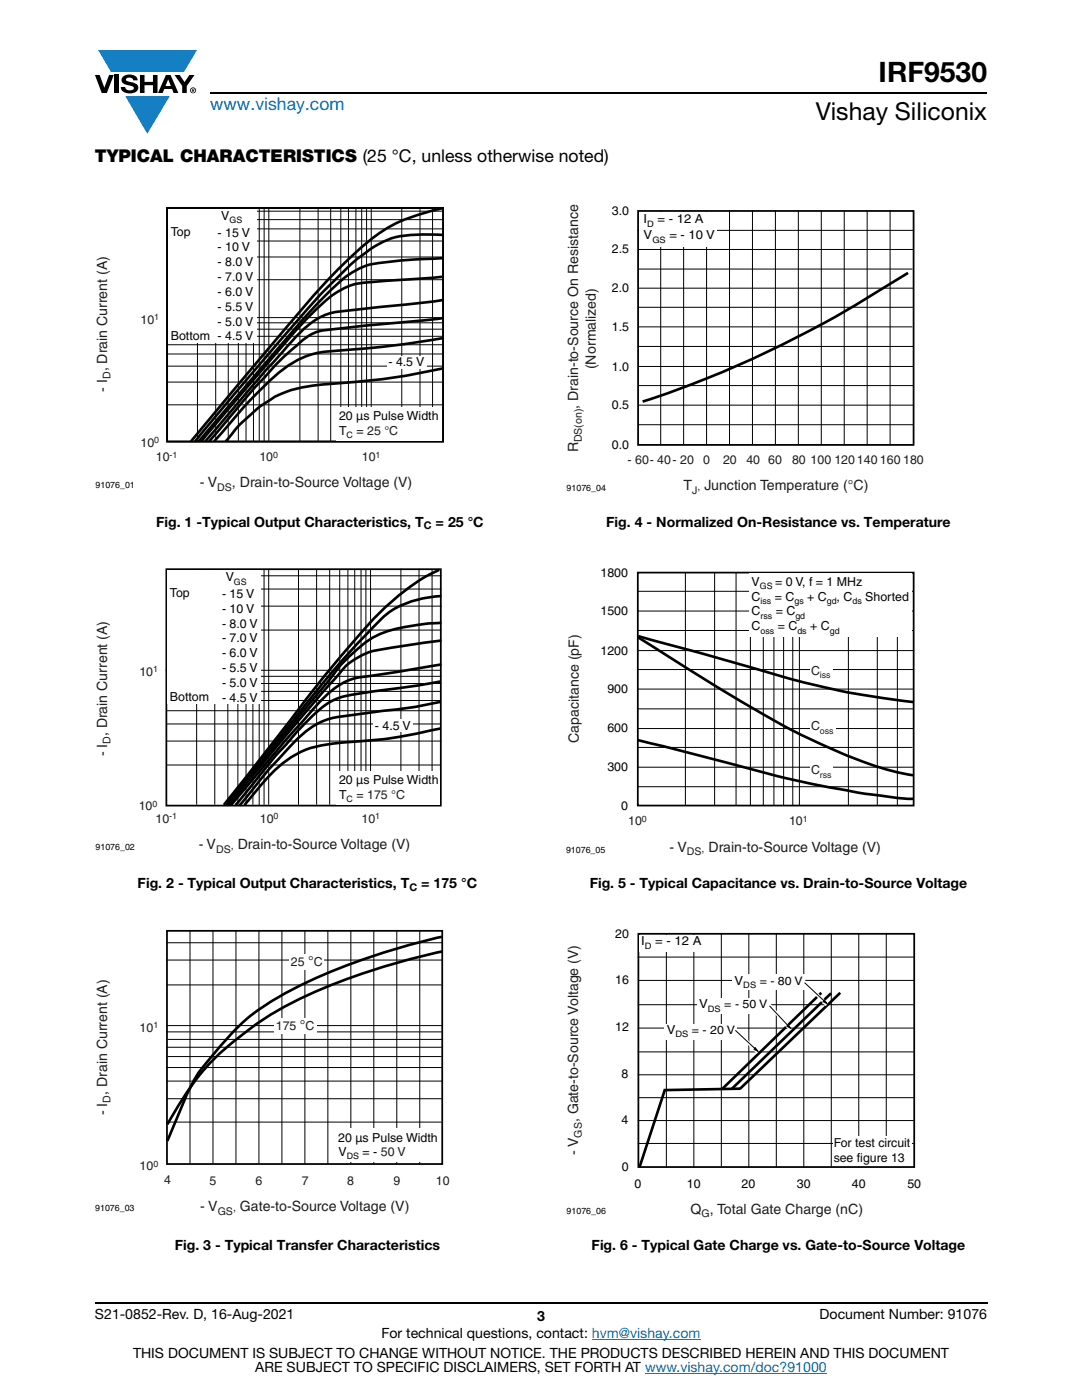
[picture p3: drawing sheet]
<svg xmlns="http://www.w3.org/2000/svg" width="216mm" height="279mm" viewBox="0 0 216 279" stroke-linecap="round" stroke-linejoin="round" font-family="sans-serif">
<g fill="#147fc3">
<path d="M19.6 10h19.7l-2.6 4.3h-1.1h-13.5z"/>
<path d="M25 19.2h8.9l-4.5 7.5z"/>
</g>
<g fill="#000">
<path d="M18.9 15h1l.9 2.5 1-2.5h.9l-1.4 3.6h-1zM22.9 15h.9v3.6h-.9zM24.6 15.3a2.1 2.1 0 0 1 2.8 .3l.1 .4h-.9a.79 .79 0 0 0-.7-.5 .79 .79 0 0 0-.8 .4l.3 .3 1 .2a1.08 1.08 0 0 1 1.2 1 1.08 1.08 0 0 1-1.1 1.2 1.73 1.73 0 0 1-2.4-1.2h.9a.96 .96 0 0 0 .8 .6 .96 .96 0 0 0 .9-.4 1.31 1.31 0 0 0-1.2-.6 1.03 1.03 0 0 1-1.1-.6 1.03 1.03 0 0 1 .2-1.1zM27.9 15h.9v1.3h1.7v-1.3h.9v3.6h-.9v-1.6h-1.7v1.6h-.9zM34.8 15h1.1l.9 1.4 1-1.4h1l-1.5 2.2v1.4h-.9v-1.4z"/>
<path d="M33.6 15.9l.5 1.3h-1.1zM33.1 15l-1.6 3.6h1l.3-.8h1.5l.3 .8h1l-1.6-3.6z"/>
<path d="M38.4 17.8h.2v.2h-.2zM38.3 17.7v.7h.1v-.3l.4 .3-.2-.3 .2-.2-.1-.2z"/>
<path d="M38.1 18a.46 .46 0 0 1 .9 0 .46 .46 0 0 1-.9 0zM37.9 18a.6 .6 0 0 0 1.2 0 .6 .6 0 0 0-1.2 0z"/>
</g>
<path d="M42 18.6h155M18.9 260h178.1" fill="none" stroke="#000" stroke-width=".36"/>
<path d="M118.1 267.3h21.7M128.7 274h36.3" fill="none" stroke="#007ec4" stroke-width=".2"/>
<path d="M33.3 41.5h55.1v46.6h-55.1z" fill="none" stroke="#050504" stroke-width=".35"/>
<g fill="none" stroke="#050504" stroke-width=".2">
<path d="M33.3 48.1h54.9M33.5 42.1h54.9M33.5 45.7h54.9M33.5 51.3h54.7M33.5 55.8h54.9M33.5 43.8h54.9M39.4 41.5v46.6M43 41.5v46.6M45.5 41.5v46.6M47.6 41.5v46.6M49.1 41.5v46.6M50.6 41.5v46.6"/>
<path d="M51.7 41.5v46.6M52.7 41.5v46.6M53.6 41.5v46.6M59.8 41.5v46.6M63.5 41.5v46.6M66 41.5v46.6M68 41.5v46.6M69.5 41.5v46.6M71 41.5v46.6M72.2 41.5v46.6M73.1 41.5v46.6M74.1 41.5v46.6"/>
<path d="M80.2 41.5v46.6M83.8 41.5v46.6M86.3 41.5v46.6M33.3 64.4h55.2M33.3 67.1h55M33.3 70.6h55.1M33.3 76.3h55.2M33.3 68.8h55.1M33.3 65.7h55.1M33.3 63.4h55.2M33.4 73.1h55.1M33.3 80.8h55.1"/>
</g>
<path d="M88.2 41.6a32.5 32.5 0 0 0-17.4 8.9 196.8 196.8 0 0 0-17.4 19.3l-15.3 18.3M88.3 55.2l-12.1 .9a24.5 24.5 0 0 0-6.7 1 26.9 26.9 0 0 0-8.5 6.8l-12 13.8-8.8 10.4M88.3 51.5a95.3 95.3 0 0 0-15 1.4 20.1 20.1 0 0 0-7.9 5.6 188.7 188.7 0 0 0-12.7 14.2l-13.1 15.4M88.3 46.9a33.2 33.2 0 0 0-10.2 .7 29.8 29.8 0 0 0-9.6 6.6l-1.7 1.7a223.3 223.3 0 0 0-14.6 16.4l-13.3 15.9M88.4 59.9l-19.3 2.1a12.5 12.5 0 0 0-9.2 4.4 491.5 491.5 0 0 0-18.9 21.7M88.3 67.5a203.3 203.3 0 0 1-23.3 2.7 18.9 18.9 0 0 0-11.4 6l-.9 .9a156.4 156.4 0 0 0-10 11M88.3 63.5l-5.7 .6a303.5 303.5 0 0 0-18.9 2 15.5 15.5 0 0 0-5.5 3.7 129.6 129.6 0 0 0-11.6 12.6l-4.9 5.7M88.4 73.5a177.6 177.6 0 0 1-25.6 3.4 19.6 19.6 0 0 0-12.2 5.3 31.1 31.1 0 0 0-5.6 5.9" fill="none" stroke="#050504" stroke-width=".53"/>
<path d="M33.4 41.5h55v46.6h-55z" fill="none" stroke="#000" stroke-width=".35"/>
<g fill="#fff">
<path d="M33.6 41.7h17.6v26.7h-17.6z"/>
<path d="M67.1 81.2h21v6.7h-21z"/>
<path d="M77.3 71.1h7.9v2.5h-7.9z"/>
</g>
<path d="M33.2 113.6h54.8v47.2h-54.8z" fill="none" stroke="#000" stroke-width=".35"/>
<g fill="none" stroke="#000" stroke-width=".2">
<path d="M33.3 117.6h54.8M33.3 114.9h54.8M39.2 113.5v47.1M42.9 113.5v47.1M45.5 113.5v47.1M47.5 113.5v47.1M49.1 113.5v47.1M50.5 113.5v47.1M51.7 113.6v47.1M52.7 113.5v47.1M53.6 113.5v47.1M59.6 113.5v47.1"/>
<path d="M63.2 113.5v47.1M65.8 113.5v47.1M67.8 113.5v47.1M69.4 113.5v47.1M70.8 113.5v47.1M72 113.6v47.1M73 113.5v47.1M73.9 113.5v47.1M80 113.5v47.1M83.6 113.5v47.1M86.2 113.5v47.1M33 133.8h54.9"/>
<path d="M33.1 136.4h55M33.1 139.8h54.8M33.1 138h54.9M33.2 135h54.9M33.3 121h54.9M33.3 125.7h54.8M33.1 144.5h54.9M33.1 141.8h54.9M33.1 147.9h55M33.1 152.7h54.9"/>
</g>
<path d="M87.6 113.7a47.8 47.8 0 0 0-15.9 13 340.5 340.5 0 0 0-17.5 21.9l-9.5 12M88.1 119a18.6 18.6 0 0 0-11.9 4.4 223.8 223.8 0 0 0-20.8 24.2l-10.2 13.2M88 136l-4.9 .8-9.3 1.3a29.8 29.8 0 0 0-7.2 1.6 28.7 28.7 0 0 0-7.1 6.1 201 201 0 0 0-12.1 14.4l-.4 .5M88.1 132.6l-14.4 2.3a12.9 12.9 0 0 0-9.5 4.8 551.7 551.7 0 0 0-18.1 21M88.1 127.8l-11.2 1.7a13.2 13.2 0 0 0-9.8 5.6l-10.2 11.8-11.1 13.8M88.1 124.3l-1.1 .1a41.7 41.7 0 0 0-10.9 2 24.1 24.1 0 0 0-6.5 4.7 35.4 35.4 0 0 0-4.6 5.5l-19.8 23.9M87.9 145.4a98.9 98.9 0 0 1-20.2 2.9 19.6 19.6 0 0 0-11.2 4 53.1 53.1 0 0 0-7.7 8.4M88 140.1l-2 .3a134 134 0 0 1-13 1.9l-3.3 .5a15.1 15.1 0 0 0-11.2 5.5l-1.8 1.9a136.5 136.5 0 0 0-8.9 10.6" fill="none" stroke="#000" stroke-width=".53"/>
<g fill="#fff">
<path d="M33.4 113.9h18.6v26.6h-18.6z"/>
<path d="M67.1 153.8h20.7v6.7h-20.7z"/>
<path d="M74.4 143.6h7.9v2.5h-7.9z"/>
</g>
<path d="M33.3 185.8h54.9v46.5h-54.9z" fill="none" stroke="#000" stroke-width=".35"/>
<g fill="none" stroke="#000" stroke-width=".2">
<path d="M33.2 191.6h55.1M33.2 188.1h55.1M33.3 196.6h54.8M37.9 185.7v46.5M42.5 185.7v46.5M47.1 185.7v46.5M51.7 185.7v46.5M56.3 185.7v46.5M60.8 185.7v46.5M65.4 185.7v46.5M70 185.7v46.5M74.6 185.7v46.5"/>
<path d="M79.2 185.7v46.5M83.8 185.7v46.5M33.2 213h55M33.2 215.8h55M33.2 204.7h55M33.2 205.9h54.9M33.2 209h54.9M33.3 219.3h54.8M33.4 210.9h54.7M33.4 207.4h54.9M33.2 223.9h54.9"/>
</g>
<path d="M88.1 187a131.9 131.9 0 0 0-31.5 11.4 42.4 42.4 0 0 0-13.9 11.8 28.6 28.6 0 0 0-6.3 10.3l-3 7.2M88.3 189.9a134.4 134.4 0 0 0-29.4 9.9 62 62 0 0 0-19 14.7 73.6 73.6 0 0 0-6.5 9.9" fill="none" stroke="#000" stroke-width=".53"/>
<g fill="#fff">
<path d="M67 225.3h20.9v6.7h-20.9z"/>
<path d="M57.7 190.4h6.9v3.2h-6.9z"/>
<path d="M54.7 203.4h8.5v3h-8.5z"/>
</g>
<path d="M127.3 42.1h55v46.7h-55z" fill="none" stroke="#000" stroke-width=".35"/>
<g fill="none" stroke="#000" stroke-width=".2">
<path d="M127.2 46h55.2M127.3 57.5h55M127.3 53.7h54.8M127.4 49.8h54.8M131.8 42.1v46.7M136.4 42v46.7M141 42.2v46.7M145.6 42.1v46.6M150.1 42v46.6M154.7 42.1v46.7M159.3 42v46.7M163.9 42.1v46.7"/>
<path d="M168.5 42.1v46.7M173 42.1v46.7M177.6 42v46.6M127.3 65.2h54.8M127.4 73.1h54.8M127.4 61.3h54.8M127.4 77h54.8M127.5 69.1h54.8M127.3 84.8h55M127.3 80.9h55"/>
</g>
<path d="M181.2 54.5a245.2 245.2 0 0 1-29.6 16.5 205.6 205.6 0 0 1-23.4 9.1" fill="none" stroke="#000" stroke-width=".53"/>
<path d="M127.6 42.3h15.5v6.9h-15.5z" fill="#fff"/>
<path d="M127.3 114.3h55v46.5h-55z" fill="none" stroke="#000" stroke-width=".35"/>
<g fill="none" stroke="#000" stroke-width=".2">
<path d="M127.3 118h55M136.8 114.3v46.5M142.6 114.3v46.5M146.9 114.3v46.5M149.7 114.2v46.5M152.3 114.2v46.5M154.4 114.3v46.5M156.4 114.3v46.5M158.2 114.3v46.5M159.5 114.3v46.5M169.3 114.3v46.5M175.1 114.3v46.5"/>
<path d="M179.1 114.3v46.5M127.3 125.8h55M127.3 137.5h55M127.3 121.9h55M127.3 133.6h54.9M127.4 129.8h55M127.2 153.1h55M127.2 149.2h54.9M127.3 145.4h55M127.3 157h55M127.3 141.5h55"/>
</g>
<path d="M127.3 127.1l4.5 2.9a342.1 342.1 0 0 0 28.7 17 86.2 86.2 0 0 0 20.8 7.6l.9 .1M127.4 127l17.2 4.7a260.9 260.9 0 0 0 23.1 6.2l8.2 1.4 6.4 .8M127.3 147.7l15.4 3.9a234.1 234.1 0 0 0 30.9 6.9l5.8 .8 2.8 .1" fill="none" stroke="#000" stroke-width=".53"/>
<g fill="#fff">
<path d="M161.6 132.2h4.6v3.6h-4.6z"/>
<path d="M161.6 152.1h4.6v3.6h-4.6z"/>
<path d="M161.6 143.3h5.1v3.5h-5.1z"/>
<path d="M149.6 114.4h32.4v12.7h-32.4z"/>
</g>
<path d="M127.4 186.4h55v46.5h-55z" fill="none" stroke="#000" stroke-width=".35"/>
<g fill="none" stroke="#000" stroke-width=".2">
<path d="M127.3 191h55M127.4 195.7h55M133 186.4v46.6M138.4 186.4v46.6M143.9 186.3v46.4M149.4 186.3v46.7M154.9 186.3v46.7M160.4 186.3v46.8M165.9 186.4v46.4M171.4 186.4v46.4M176.8 186.3v46.4M127.3 200.5h55"/>
<path d="M127.3 205.2h55M127.3 209.9h55M127.3 214.5h55M127.3 219.1h55M127.3 223.6h55M127.3 228.2h55"/>
</g>
<path d="M163.9 198.1l-19.8 19.2M165.8 198.2l-19.8 19.1M167.7 198.1l-20.1 19.2M132.6 217.6l-5 15.3M147.7 217.3l-15.3 .3" fill="none" stroke="#000" stroke-width=".53"/>
<path d="M132.6 204.3h14.5v3.2h-14.5z" fill="#fff"/>
<path d="M146.3 205.5l.5-.4 4.6 4.5-.4 .7z" fill="#fff"/>
<path d="M150.7 209.1l.5 .7-.7-.4z" fill="#000"/>
<path d="M146.8 205.7l3.8 3.5M150.7 209.1l.5 .7-.7-.4z" fill="none" stroke="#000" stroke-width=".2"/>
<g fill="#fff">
<path d="M139.1 199.2h14.4v3.1h-14.4z"/>
<path d="M166.3 226.8h15.7v5.8h-15.7z"/>
</g>
<path d="M153.1 200.5l.5-.3 4.3 4.9-.4 .6z" fill="#fff"/>
<path d="M157.2 204.4l.5 .8-.7-.4z" fill="#000"/>
<path d="M153.6 200.8l3.6 3.8M157.2 204.4l.5 .8-.7-.4z" fill="none" stroke="#000" stroke-width=".2"/>
<path d="M146.1 194.3h14.5v3.2h-14.5z" fill="#fff"/>
<path d="M160.1 196l.5-.4 4.5 4.5-.3 .7z" fill="#fff"/>
<path d="M164.5 199.5l.5 .8-.8-.4z" fill="#000"/>
<path d="M160.6 196.2l3.8 3.5M164.5 199.5l.5 .8-.8-.4z" fill="none" stroke="#000" stroke-width=".2"/>
<path d="M127.7 186.6h12.6v3.3h-12.6z" fill="#fff"/>
<text font-size="5.6" x="175.3" y="16.4">IRF9530</text>
<text font-size="4.9" x="162.8" y="24">Vishay Siliconix</text>
<text font-size="3.5" fill="#007ec4" x="42" y="21.9">www.vishay.com</text>
<text font-size="3.5" x="18.9" y="32.3">TYPICAL CHARACTERISTICS (25 °C, unless otherwise noted)</text>
<g font-size="2.8" fill="#211e1e">
<text x="118.9" y="73.7" transform="rotate(-90 118.9 73.7)">(Normalized)</text>
<text x="21.4" y="78.2" transform="rotate(-90 21.4 78.2)">- I , Drain Current (A)</text>
<text x="115.4" y="81.6" transform="rotate(-90 115.4 81.6)">, Drain-to-Source On Resistance</text>
<text x="115.4" y="90.3" transform="rotate(-90 115.4 90.3)">R</text>
<text x="39.9" y="97.3">- V</text>
<text x="46.3" y="97.3">, Drain-to-Source Voltage (V)</text>
<text x="136.4" y="97.9">T</text>
<text x="140.6" y="97.9">Junction Temperature (°C)</text>
<text x="115.5" y="148.2" transform="rotate(-90 115.5 148.2)">Capacitance (pF)</text>
<text x="21.4" y="151" transform="rotate(-90 21.4 151)">- I , Drain Current (A)</text>
<text x="39.6" y="169.5">- V</text>
<text x="47.4" y="169.5">Drain-to-Source Voltage (V)</text>
<text x="133.6" y="170">- V</text>
<text x="141.4" y="170">Drain-to-Source Voltage (V)</text>
<text x="61.5" y="192.8">°</text>
<text x="59.8" y="205.6">°</text>
<text x="21.4" y="222.6" transform="rotate(-90 21.4 222.6)">- I , Drain Current (A)</text>
<text x="115.4" y="224" transform="rotate(-90 115.4 224)">, Gate-to-Source Voltage (V)</text>
<text x="115.4" y="230.5" transform="rotate(-90 115.4 230.5)">- V</text>
<text x="40" y="241.7">- V</text>
<text x="47.9" y="241.7">Gate-to-Source Voltage (V)</text>
<text x="137.8" y="242.2">Q , Total Gate Charge (nC)</text>
</g>
<g font-size="2.8">
<text x="31.1" y="105.1">Fig. 1 -Typical Output Characteristics, T</text>
<text x="86.9" y="105.1">= 25 °C</text>
<text x="121" y="105.1">Fig. 4 - Normalized On-Resistance vs. Temperature</text>
<text x="27.5" y="177.3">Fig. 2 - Typical Output Characteristics, T</text>
<text x="84" y="177.3">= 175 °C</text>
<text x="117.7" y="177.3">Fig. 5 - Typical Capacitance vs. Drain-to-Source Voltage</text>
<text x="34.9" y="249.5">Fig. 3 - Typical Transfer Characteristics</text>
<text x="118" y="249.5">Fig. 6 - Typical Gate Charge vs. Gate-to-Source Voltage</text>
<text x="18.9" y="263.3">S21-0852-Rev. D, 16-Aug-2021</text>
<text x="107.2" y="263.6">3</text>
<text x="163.6" y="263.3">Document Number: 91076</text>
<text x="76.1" y="267.1">For technical questions, contact: hvm@vishay.com</text>
<text x="26.5" y="271">THIS DOCUMENT IS SUBJECT TO CHANGE WITHOUT NOTICE. THE PRODUCTS DESCRIBED HEREIN AND THIS DOCUMENT</text>
<text x="50.9" y="273.8">ARE SUBJECT TO SPECIFIC DISCLAIMERS, SET FORTH AT www.vishay.com/doc?91000</text>
</g>
<g font-size="2.5" fill="#050504">
<text x="34.1" y="47">Top</text>
<text x="43.4" y="47.2">- 15 V</text>
<text x="44.2" y="43.8">V</text>
<text x="122.1" y="42.8">3.0</text>
<text x="128.4" y="47.8">V</text>
<text x="128.4" y="44.6">I</text>
<text x="131.2" y="44.6">= - 12 A</text>
<text x="133.6" y="47.8">= - 10 V</text>
<text x="43.4" y="50.2">- 10 V</text>
<text x="43.4" y="53.1">- 8.0 V</text>
<text x="122.1" y="50.5">2.5</text>
<text x="43.4" y="56.1">- 7.0 V</text>
<text x="43.4" y="59.1">- 6.0 V</text>
<text x="122.1" y="58.3">2.0</text>
<text x="43.4" y="62">- 5.5 V</text>
<text x="43.4" y="65">- 5.0 V</text>
<text x="34.1" y="67.8">Bottom</text>
<text x="43.4" y="67.9">- 4.5 V</text>
<text x="122.1" y="66.1">1.5</text>
<text x="77.5" y="73.1">- 4.5 V</text>
<text x="122.1" y="74">1.0</text>
<text x="67.7" y="83.8">20 µs Pulse Width</text>
<text x="122.1" y="81.7">0.5</text>
<text x="67.7" y="86.8">T</text>
<text x="71.1" y="86.8">=</text>
<text x="122.1" y="89.6">0.0</text>
<text x="33.9" y="119.1">Top</text>
<text x="44.3" y="119.3">- 15 V</text>
<text x="45" y="116">V</text>
<text x="119.8" y="115.1">1800</text>
<text x="150" y="116.9">V</text>
<text x="150" y="119.9">C</text>
<text x="154.6" y="119.9">= C</text>
<text x="154.7" y="116.9">= 0 V, f = 1 MHz</text>
<text x="161.1" y="119.9">+ C</text>
<text x="166.9" y="119.9">, C</text>
<text x="172.6" y="119.9">Shorted</text>
<text x="44.3" y="122.3">- 10 V</text>
<text x="44.3" y="125.3">- 8.0 V</text>
<text x="119.8" y="122.7">1500</text>
<text x="150" y="125.8">C</text>
<text x="150" y="122.8">C</text>
<text x="154.8" y="122.8">= C</text>
<text x="155.2" y="125.8">= C</text>
<text x="161.7" y="125.8">+ C</text>
<text x="44.3" y="128.2">- 7.0 V</text>
<text x="44.3" y="131.2">- 6.0 V</text>
<text x="119.8" y="130.6">1200</text>
<text x="44.3" y="134.1">- 5.5 V</text>
<text x="44.3" y="137.1">- 5.0 V</text>
<text x="33.9" y="140">Bottom</text>
<text x="44.3" y="140.1">- 4.5 V</text>
<text x="121.2" y="138.4">900</text>
<text x="74.8" y="145.6">- 4.5 V</text>
<text x="121.2" y="146.1">600</text>
<text x="121.2" y="153.9">300</text>
<text x="67.7" y="156.5">20 µs Pulse Width</text>
<text x="67.7" y="159.4">T</text>
<text x="71.1" y="159.4">=</text>
<text x="123.9" y="161.6">0</text>
<text x="122.8" y="187.2">20</text>
<text x="127.9" y="188.7">I</text>
<text x="130.7" y="188.7">= - 12 A</text>
<text x="122.8" y="196.3">16</text>
<text x="146.6" y="196.5">V</text>
<text x="139.5" y="201.2">V</text>
<text x="122.8" y="205.8">12</text>
<text x="133" y="206.3">V</text>
<text x="124" y="215.2">8</text>
<text x="67.5" y="227.9">20 µs Pulse Width</text>
<text x="124" y="224.3">4</text>
<text x="67.6" y="230.7">V</text>
<text x="72.3" y="230.7">= -</text>
<text x="124.1" y="233.8">0</text>
<text x="166.3" y="229">For test circuit</text>
<text x="166.3" y="231.9">see figure 13</text>
<text x="126.6" y="237.1">0</text>
<text x="137.1" y="237.2">10</text>
<text x="148" y="237.1">20</text>
<text x="159" y="237.1">30</text>
<text x="170" y="237.2">40</text>
<text x="181.1" y="237.1">50</text>
</g>
<g font-size="2.5" fill="#211e1e">
<text x="28" y="64.6">10</text>
<text x="28" y="89.2">10</text>
<text x="73.3" y="86.8">25 °C</text>
<text x="31.1" y="92.1">10</text>
<text x="51.8" y="92.1">10</text>
<text x="72.2" y="92.1">10</text>
<text x="125.2" y="92.7">- 60- 40- 20</text>
<text x="140.3" y="92.7">0</text>
<text x="144.3" y="92.7">20</text>
<text x="148.9" y="92.7">40 60</text>
<text x="158" y="92.7">80 100 120140 160 180</text>
<text x="27.8" y="134.9">10</text>
<text x="161.8" y="134.7">C</text>
<text x="161.8" y="145.7">C</text>
<text x="161.8" y="154.6">C</text>
<text x="27.7" y="161.7">10</text>
<text x="73.3" y="159.4">175 °C</text>
<text x="31" y="164.2">10</text>
<text x="51.8" y="164.2">10</text>
<text x="72.1" y="164.2">10</text>
<text x="125.3" y="164.7">10</text>
<text x="157.4" y="164.7">10</text>
<text x="58" y="192.8">25</text>
<text x="62.6" y="192.8">C</text>
<text x="27.9" y="205.9">10</text>
<text x="55" y="205.6">175</text>
<text x="61" y="205.6">C</text>
<text x="27.9" y="233.6">10</text>
<text x="76" y="230.7">50 V</text>
<text x="32.7" y="236.2">4</text>
<text x="41.8" y="236.4">5</text>
<text x="51" y="236.4">6</text>
<text x="60.2" y="236.4">7</text>
<text x="69.3" y="236.4">8</text>
<text x="78.5" y="236.4">9</text>
<text x="87" y="236.4">10</text>
</g>
<g font-size="2.3" fill="#050504">
<text x="151.6" y="196.5">= - 80 V</text>
<text x="144.5" y="201.2">= - 50 V</text>
<text x="138.1" y="206.3">= - 20 V</text>
</g>
<g font-size="2.1" fill="#211e1e">
<text x="22.1" y="75.7" transform="rotate(-90 22.1 75.7)">D</text>
<text x="116.1" y="88.3" transform="rotate(-90 116.1 88.3)">DS(on)</text>
<text x="43.3" y="98">DS</text>
<text x="138.1" y="98.6">J</text>
<text x="139.2" y="97.9">,</text>
<text x="22.1" y="148.5" transform="rotate(-90 22.1 148.5)">D</text>
<text x="43.1" y="170.2">DS</text>
<text x="46.1" y="169.5">,</text>
<text x="137.1" y="170.7">DS</text>
<text x="140" y="170">,</text>
<text x="22.1" y="220" transform="rotate(-90 22.1 220)">D</text>
<text x="116.1" y="227" transform="rotate(-90 116.1 227)">GS</text>
<text x="43.4" y="242.4">GS</text>
<text x="46.5" y="241.7">,</text>
<text x="140" y="242.9">G</text>
</g>
<g font-size="2.1">
<text x="84.6" y="105.6">C</text>
<text x="81.7" y="177.8">C</text>
</g>
<g font-size="1.8" fill="#050504">
<text x="45.8" y="44.6">GS</text>
<text x="129.2" y="45.3">D</text>
<text x="130.2" y="48.5">GS</text>
<text x="69.2" y="87.5">C</text>
<text x="46.7" y="116.7">GS</text>
<text x="151.6" y="117.6">GS</text>
<text x="151.8" y="120.6">iss</text>
<text x="151.8" y="123.5">rss</text>
<text x="158.5" y="120.6">gs</text>
<text x="158.7" y="123.5">gd</text>
<text x="165" y="120.6">gd</text>
<text x="170.1" y="120.6">ds</text>
<text x="151.8" y="126.5">oss</text>
<text x="159.1" y="126.5">ds</text>
<text x="165.6" y="126.5">gd</text>
<text x="69.2" y="160.2">C</text>
<text x="128.7" y="189.4">D</text>
<text x="148.3" y="197.2">DS</text>
<text x="141.3" y="201.9">DS</text>
<text x="134.8" y="207">DS</text>
<text x="69.2" y="231.4">DS</text>
</g>
<g font-size="1.8" fill="#211e1e">
<text x="30.8" y="63.9">1</text>
<text x="30.8" y="88.4">0</text>
<text x="33.8" y="91.4">-1</text>
<text x="54.5" y="91.4">0</text>
<text x="74.9" y="91.4">1</text>
<text x="30.6" y="134.2">1</text>
<text x="163.6" y="135.4">iss</text>
<text x="163.6" y="146.4">oss</text>
<text x="163.6" y="155.3">rss</text>
<text x="30.4" y="161">0</text>
<text x="33.8" y="163.5">-1</text>
<text x="54.6" y="163.5">0</text>
<text x="74.9" y="163.5">1</text>
<text x="128.1" y="164">0</text>
<text x="160.2" y="164">1</text>
<text x="30.6" y="205.2">1</text>
<text x="30.6" y="232.9">0</text>
</g>
<g font-size="1.8">
<text x="19.1" y="97.5">91076_01</text>
<text x="113.1" y="98.1">91076_04</text>
<text x="19.1" y="169.7">91076_02</text>
<text x="113" y="170.2">91076_05</text>
<text x="19" y="241.7">91076_03</text>
<text x="113.1" y="242.3">91076_06</text>
</g>
</svg>
